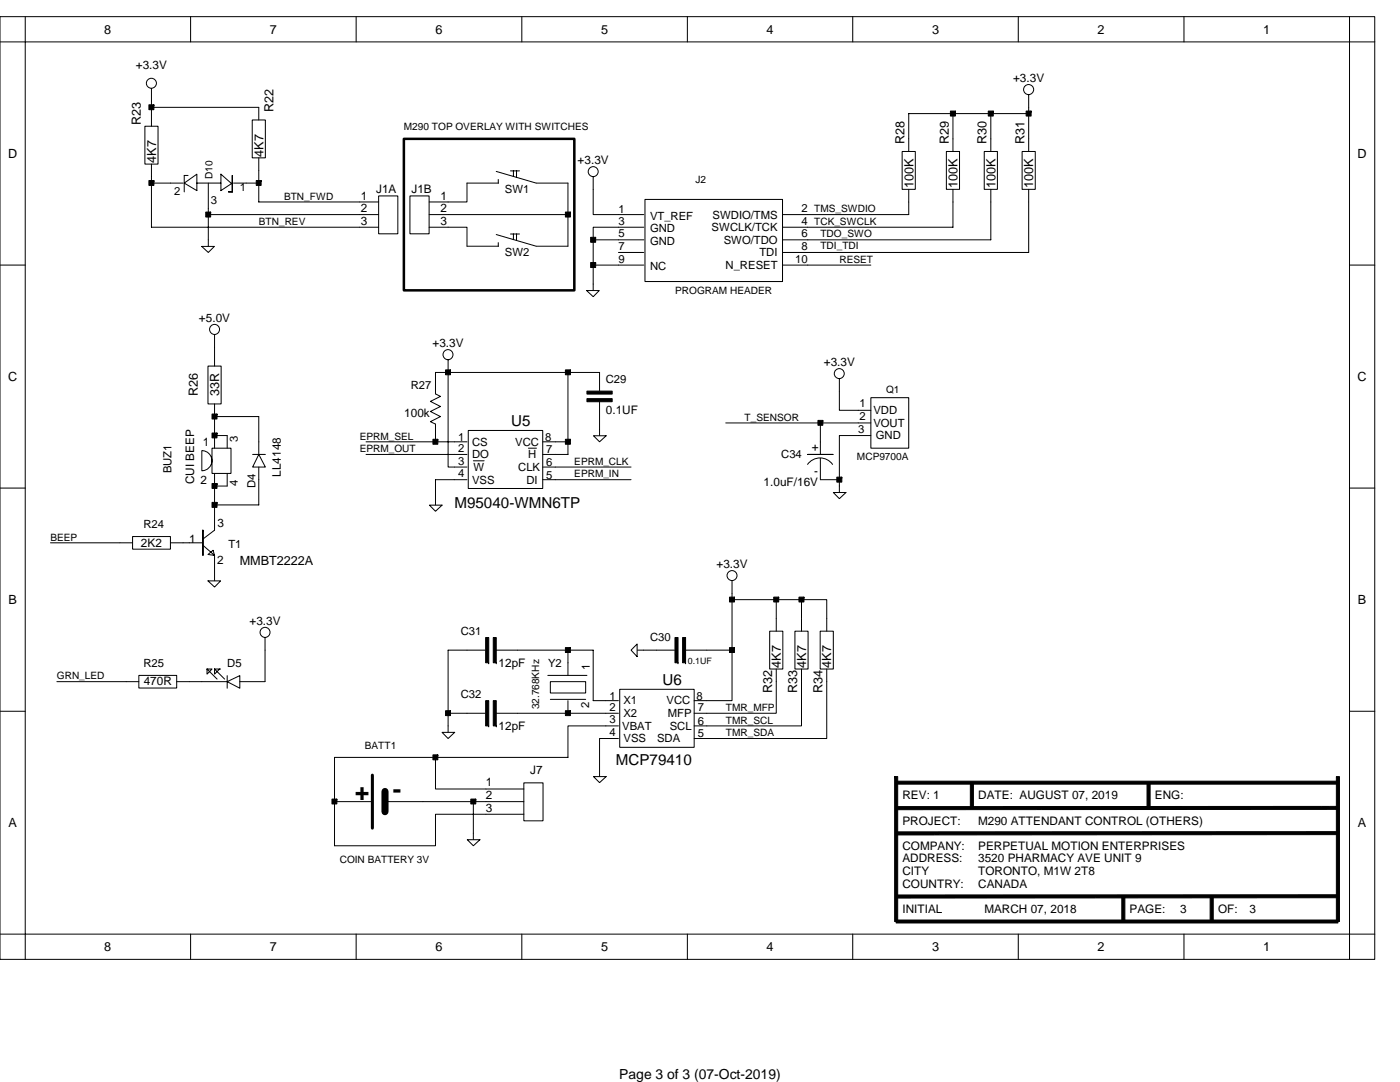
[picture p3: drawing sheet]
<svg xmlns="http://www.w3.org/2000/svg" width="279mm" height="216mm" viewBox="0 0 279 216" stroke-linecap="round" stroke-linejoin="round" font-family="sans-serif">
<g fill="none" stroke="#000" stroke-width=".2">
<path d="M0 3.3h274.4v188.1h-274.4zM5 8.4h264.3v178h-264.3zM5 3.3v5.1h-5M30.2 17.6v7.6M38 3.3v5.1M71.1 3.3v5.1M104.1 3.3v5.1M137.2 3.3v5.1M170.2 3.3v5.1M203.2 3.3v5.1M205.3 18.9v11.3M236.3 3.3v5.1"/>
<path d="M269.3 3.3v5.1h5.1M28.9 25.2h2.6v7.5h-2.6zM30.2 21.4h21.4v2.5M30.2 32.7v12.6h45.4M30.2 36.5h6.3M36.8 36.5l2.5-1.7v3.2zM37.5 35h-.7v3.3M39.3 36.5h4.8M41.6 36.5v12.6M46.1 36.5l-2-1.7v3.2l2.3-1.5M46.4 35v3.3h-.8M46.6 36.5h5"/>
<path d="M50.3 23.9h2.7v7.6h-2.7zM51.6 31.5v8.8h24M75.6 39.1h3.8v7.6h-3.8zM81.8 39.1h3.8v7.6h-3.8zM99 34.2l8 2.3M99.4 35.8v.7M99.5 36.5h-6.3v3.8h-7.6M101.9 34.1h1.8M102.5 34.1v1.1M103.1 34.1v1.2M107.1 36.5h6.2v12.6h-6.2M118.4 35.3v7.5h10.1"/>
<path d="M128.7 39.8h27.5v16.4h-27.5zM180 30.2h2.7v7.6h-2.7zM181.4 37.8v5h-25.2M188.9 30.2h2.6v7.6h-2.6zM190.2 37.8v7.5h-34M190.2 22.7v7.5M196.4 30.2h2.7v7.6h-2.7zM197.7 37.8v10.1h-41.5M197.7 22.7v7.5M204 30.2h2.6v7.6h-2.6zM205.3 37.8v12.6h-49.1M205.3 22.7h-23.9v7.5"/>
<path d="M0 52.9h5M40.3 49.2h2.5l-1.2 1.2zM41.6 42.8h34M85.6 45.3h7.6v3.8h6.3M85.6 42.8h27.7M99 46.8l8 2.3M99.4 48.4v.7M101.9 46.7h1.8M102.5 46.7v1.1M103.1 46.7v1.2M117.1 58h2.5l-1.2 1.2zM118.4 52.9h10.1"/>
<path d="M118.4 47.9h10.1M123.4 50.4h5.1M128.5 45.3h-10.1v12.6M156.2 52.9h17.6M269.3 52.9h5.1M41.5 73h2.6v7.6h-2.6zM42.8 66.8v6.2M89.4 71.8v21.4h3.8M113.3 74.3v16.4h-5M119.7 77.9v-3.6h-32.8v4.3l1 .5-2 1 2 1-2 1 2 1-2 1 1 .5v3.6M167.5 75.6v6.3h6.3M173.8 79.4h7.6v10h-7.6z"/>
<path d="M0 97.4h5M40.3 89.9a2.01 2.01 0 0 1 2 2 2.01 2.01 0 0 1-2 2zM42.3 89.4h3.8v5.1h-3.8zM42.8 94.5v11.3l-2.3 1.7M42.8 86.9h2.5v2.5M42.8 80.6v8.8M42.8 83.1h8.8v7.6M45.3 94.5v2.5h-2.5M50.4 90.7h2.6M51.6 90.7l1.4 2.5h-2.6zM51.6 93.2v7.6h-8.8M73 90.7h20.2"/>
<path d="M73 88.2h20.2M93.2 95.7h-6.3v5.1M93.5 85.9h14.8v11.6h-14.8zM94.5 91.9h2.1M105.5 89.4h1.6M108.3 88.2h5M108.3 93.2h17.6M108.3 95.7h17.6M118.4 87h2.6l-1.3 1.2zM119.7 80.1v6.8M144.8 84.4h29M161.2 92.7a3.1 3.1 0 0 1 5 0"/>
<path d="M161.2 90.7h5M163.7 91.4v4.3h3.8M163.7 84.4v6.3M166.3 98.3h2.5l-1.3 1.2zM173.8 86.9h-6.3v11.3M269.3 97.4h5.1M10.1 108.3h16.4M26.5 107.1h7.5v2.5h-7.5zM34 108.3h6.3M40.5 108.8l2.3 2v5.1M41.5 110.6l1-.8 .3 1zM41.5 115.9h2.5l-1.2 1.2z"/>
<path d="M85.7 100.8h2.5l-1.3 1.2zM146.1 115.9v23.9h-7.6M146.1 119.7h18.9v6.2M154.9 119.7v6.2M160 119.7v6.2M11.3 136h16.4M27.7 134.8h7.6v2.5h-7.6zM35.3 136h10M41.3 133.5h1l-1 1zM41.3 133.5l2 2M42.8 133.5v1l1-1M42.8 133.5l2 2"/>
<path d="M42.8 133.5h1.2M45.3 136l2.6-1.2v2.5zM45.3 134.8v2.5M52.9 127.2v8.8h-5M96.8 129.7h-7.4v16.4M99 129.7h19.4v10.1h5M109.3 134.8h7.8M109.8 136h7.1v2.3h-7.1zM109.8 139.6h7.1M113.3 129.7v5.1M113.3 139.8v2.5M123.7 137.5h14.8v11.6h-14.8z"/>
<path d="M127.1 128.5v2.5l-1.2-1.3zM127.2 129.7h7.4M136.8 129.7h9.3M153.6 125.9h2.6v7.6h-2.6zM154.9 133.5v8.8h-16.4M158.6 125.9h2.7v7.6h-2.7zM160 133.5v11.3h-21.5M163.7 125.9h2.6v7.6h-2.6zM165 133.5v13.9h-26.5M0 141.9h5M66.8 160h7.5M76.8 160h27.7"/>
<path d="M86.9 151.1v6.3h17.6M88.2 146.1h2.5l-1.3 1.3zM89.4 142.3h7.4M94.5 160v7.5M99 142.3h24.4M104.5 156.2h3.9v7.6h-3.9zM118.4 155h2.6l-1.3 1.2zM123.4 144.8h-10.1v6.3h-46.5v17.7h20.1v-6.3h17.6M123.4 147.4h-3.7v7.5M269.3 141.9h5.1M93.3 167.6h2.5l-1.3 1.2zM0 186.4h5v5"/>
<path d="M38 186.4v5M71.1 186.4v5M104.1 186.4v5M137.2 186.4v5M170.2 186.4v5M203.2 186.4v5M236.3 186.4v5M274.4 186.4h-5.1v5"/>
<circle cx="30.2" cy="16.6" r="1"/>
<circle cx="205.3" cy="17.9" r="1.01"/>
<circle cx="118.4" cy="34.2" r=".99"/>
<circle cx="42.8" cy="65.7" r="1"/>
<circle cx="89.4" cy="70.8" r="1"/>
<circle cx="167.5" cy="74.5" r=".99"/>
<circle cx="146.1" cy="114.8" r=".99"/>
<circle cx="52.9" cy="126.2" r="1"/>
</g>
<g fill="#000" stroke="#000" stroke-width=".2">
<path d="M29.7 20.9v1h1v-1z" fill-rule="evenodd"/>
<path d="M29.7 36v1h1v-1z" fill-rule="evenodd"/>
<path d="M51.1 36v1h1v-1z" fill-rule="evenodd"/>
<path d="M189.7 22.2v1h1v-1z" fill-rule="evenodd"/>
<path d="M197.2 22.2v1h1v-1z" fill-rule="evenodd"/>
<path d="M204.8 22.2v1h1v-1z" fill-rule="evenodd"/>
<path d="M41.1 42.3v1h.9v-1z" fill-rule="evenodd"/>
<path d="M112.8 42.3v1h1v-1z" fill-rule="evenodd"/>
<path d="M117.9 47.3v1h1v-1z" fill-rule="evenodd"/>
<path d="M117.9 52.4v1h1v-1z" fill-rule="evenodd"/>
<path d="M88.9 73.8v1h1v-1z" fill-rule="evenodd"/>
<path d="M112.8 73.8v1h1v-1z" fill-rule="evenodd"/>
<path d="M117.1 78h5.1v.6h-5.1z" fill-rule="evenodd"/>
<path d="M42.3 96.5v1h1v-1z" fill-rule="evenodd"/>
<path d="M42.3 86.4v1h1v-1z" fill-rule="evenodd"/>
<path d="M42.3 82.6v1h1v-1z" fill-rule="evenodd"/>
<path d="M86.4 87.7v.9h1v-.9z" fill-rule="evenodd"/>
<path d="M112.8 87.7v.9h1v-.9z" fill-rule="evenodd"/>
<path d="M117.1 79.5h5.1v.7h-5.1z" fill-rule="evenodd"/>
<path d="M163.2 83.9v1h1v-1z" fill-rule="evenodd"/>
<path d="M167 95.2v1h1v-1z" fill-rule="evenodd"/>
<path d="M40.4 105.8h.2v5h-.2z" fill-rule="evenodd"/>
<path d="M42.3 100.2v1h1v-1z" fill-rule="evenodd"/>
<path d="M96.9 127.2h.6v5h-.6z" fill-rule="evenodd"/>
<path d="M96.9 139.8h.6v5h-.6z" fill-rule="evenodd"/>
<path d="M98.4 127.2h.6v5h-.6z" fill-rule="evenodd"/>
<path d="M98.4 139.8h.6v5h-.6z" fill-rule="evenodd"/>
<path d="M112.8 129.2v1h1v-1z" fill-rule="evenodd"/>
<path d="M134.7 127.2h.6v5h-.6z" fill-rule="evenodd"/>
<path d="M136.2 127.2h.6v5h-.6z" fill-rule="evenodd"/>
<path d="M145.6 129.2v1h1v-1z" fill-rule="evenodd"/>
<path d="M145.6 119.1v1h1v-1z" fill-rule="evenodd"/>
<path d="M154.4 119.1v1h1v-1z" fill-rule="evenodd"/>
<path d="M159.4 119.1v1h1v-1z" fill-rule="evenodd"/>
<path d="M86.4 150.6v1h1v-1z" fill-rule="evenodd"/>
<path d="M88.9 141.8v1h1v-1z" fill-rule="evenodd"/>
<path d="M112.8 141.8v1h1v-1z" fill-rule="evenodd"/>
<path d="M266.7 155v28.9h.6v-28.9z" fill-rule="evenodd"/>
<path d="M178.8 155.9h88.2v.6h-88.2z" fill-rule="evenodd"/>
<path d="M66.3 159.4v1h.9v-1z" fill-rule="evenodd"/>
<path d="M94 159.4v1h1v-1z" fill-rule="evenodd"/>
<path d="M178.8 178.6l88.2-.1v.6l-88.2 .1z" fill-rule="evenodd"/>
<path d="M178.8 166l88.2-.1v.6l-88.2 .1z" fill-rule="evenodd"/>
<path d="M178.8 161l88.2-.1v.6l-88.2 .1z" fill-rule="evenodd"/>
<path d="M193.7 156.2h.6v5.1h-.6z" fill-rule="evenodd"/>
<path d="M228.9 156.2h.6v5.1h-.6z" fill-rule="evenodd"/>
<path d="M178.5 155h.7v28.9h-.7z" fill-rule="evenodd"/>
<path d="M178.8 183.6h88.2v.6h-88.2z" fill-rule="evenodd"/>
<path d="M223.9 178.9h.6v5h-.6z" fill-rule="evenodd"/>
<path d="M241.5 178.9h.6v5h-.6z" fill-rule="evenodd"/>
</g>
<path d="M76.8 157.9v4.1" fill="none" stroke="#000" stroke-width="1.4"/>
<path d="M74.3 154.7v10.5" fill="none" stroke="#000" stroke-width=".6"/>
<path d="M80.6 27.7h34v30.2h-34z" fill="none" stroke="#000" stroke-width=".5"/>
<g font-size="5">
<text x="70.8" y="159.7">+</text>
<text x="78.4" y="159.2">-</text>
</g>
<g font-size="3">
<text x="102" y="85">U5</text>
<text x="90.7" y="101.4">M95040-WMN6TP</text>
<text x="132.2" y="136.6">U6</text>
<text x="122.9" y="152.7">MCP79410</text>
</g>
<text font-size="2.8" x="123.6" y="215.3">Page 3 of 3 (07-Oct-2019)</text>
<g font-size="2.5">
<text x="20.8" y="6.7">8</text>
<text x="53.9" y="6.7">7</text>
<text x="86.9" y="6.7">6</text>
<text x="120" y="6.7">5</text>
<text x="153" y="6.7">4</text>
<text x="186" y="6.7">3</text>
<text x="219.1" y="6.7">2</text>
<text x="252.1" y="6.7">1</text>
<text x="54.6" y="22.4" transform="rotate(-90 54.6 22.4)">R22</text>
<text x="28.1" y="24.9" transform="rotate(-90 28.1 24.9)">R23</text>
<text x="180.5" y="28.7" transform="rotate(-90 180.5 28.7)">R28</text>
<text x="189.3" y="28.7" transform="rotate(-90 189.3 28.7)">R29</text>
<text x="196.9" y="28.7" transform="rotate(-90 196.9 28.7)">R30</text>
<text x="204.4" y="28.7" transform="rotate(-90 204.4 28.7)">R31</text>
<text x="1.6" y="31.5">D</text>
<text x="31.1" y="32.5" transform="rotate(-90 31.1 32.5)">4K7</text>
<text x="52.6" y="31.2" transform="rotate(-90 52.6 31.2)">4K7</text>
<text x="270.9" y="31.5">D</text>
<text x="182.3" y="37.5" transform="rotate(-90 182.3 37.5)">100K</text>
<text x="191.1" y="37.5" transform="rotate(-90 191.1 37.5)">100K</text>
<text x="198.6" y="37.5" transform="rotate(-90 198.6 37.5)">100K</text>
<text x="206.2" y="37.5" transform="rotate(-90 206.2 37.5)">100K</text>
<text x="1.6" y="76">C</text>
<text x="270.9" y="76">C</text>
<text x="39.5" y="79.1" transform="rotate(-90 39.5 79.1)">R26</text>
<text x="43.8" y="79.1" transform="rotate(-90 43.8 79.1)">33R</text>
<text x="47.9" y="112.8">MMBT2222A</text>
<text x="1.7" y="120.5">B</text>
<text x="271" y="120.5">B</text>
<text x="155.8" y="133.2" transform="rotate(-90 155.8 133.2)">4K7</text>
<text x="160.9" y="133.2" transform="rotate(-90 160.9 133.2)">4K7</text>
<text x="165.9" y="133.2" transform="rotate(-90 165.9 133.2)">4K7</text>
<text x="154.1" y="138.3" transform="rotate(-90 154.1 138.3)">R32</text>
<text x="159.1" y="138.3" transform="rotate(-90 159.1 138.3)">R33</text>
<text x="164.1" y="138.3" transform="rotate(-90 164.1 138.3)">R34</text>
<text x="1.7" y="165">A</text>
<text x="271" y="165">A</text>
<text x="20.8" y="189.8">8</text>
<text x="53.9" y="189.8">7</text>
<text x="86.9" y="189.8">6</text>
<text x="120" y="189.8">5</text>
<text x="153" y="189.8">4</text>
<text x="186" y="189.8">3</text>
<text x="219.1" y="189.8">2</text>
<text x="252.1" y="189.8">1</text>
</g>
<g font-size="2.3">
<text x="27.1" y="13.8">+3.3V</text>
<text x="202.2" y="16.4">+3.3V</text>
<text x="115.3" y="32.7">+3.3V</text>
<text x="34.8" y="38.9">2</text>
<text x="42.1" y="40.7">3</text>
<text x="47.9" y="38.2">1</text>
<text x="72" y="39.9">1</text>
<text x="75.1" y="38.6">J1A</text>
<text x="82.1" y="38.6">J1B</text>
<text x="87.9" y="39.9">1</text>
<text x="100.8" y="38.6">SW1</text>
<text x="72" y="42.3">2</text>
<text x="72" y="44.8">3</text>
<text x="87.9" y="42.3">2</text>
<text x="87.9" y="44.8">3</text>
<text x="123.4" y="42.5">1</text>
<text x="123.4" y="44.9">3</text>
<text x="123.4" y="47.4">5</text>
<text x="129.7" y="43.8">VT_REF</text>
<text x="129.7" y="46.4">GND</text>
<text x="142" y="46.1">SWCLK/TCK</text>
<text x="142.2" y="43.6">SWDIO/TMS</text>
<text x="160" y="47.4">6</text>
<text x="160" y="44.9">4 TCK_SWCLK</text>
<text x="160" y="42.3">2 TMS_SWDIO</text>
<text x="100.8" y="51.2">SW2</text>
<text x="123.4" y="49.9">7</text>
<text x="123.4" y="52.4">9</text>
<text x="129.7" y="48.9">GND</text>
<text x="129.7" y="53.9">NC</text>
<text x="144.4" y="48.6">SWO/TDO</text>
<text x="144.8" y="53.7">N_RESET</text>
<text x="151.6" y="51.2">TDI</text>
<text x="158.7" y="52.4">10</text>
<text x="160" y="49.9">8</text>
<text x="39.7" y="64.2">+5.0V</text>
<text x="86.3" y="69.3">+3.3V</text>
<text x="82" y="77.6">R27</text>
<text x="120.9" y="76.3">C29</text>
<text x="164.4" y="73">+3.3V</text>
<text x="80.7" y="83.2">100k</text>
<text x="120.9" y="82.7">0.1UF</text>
<text x="171.5" y="81.3">1</text>
<text x="171.5" y="83.8">2</text>
<text x="174.3" y="82.6">VDD</text>
<text x="40.5" y="89">1</text>
<text x="47.4" y="88.2" transform="rotate(-90 47.4 88.2)">3</text>
<text x="91.4" y="88">1</text>
<text x="94.2" y="88.9">CS</text>
<text x="102.8" y="88.9">VCC</text>
<text x="108.8" y="88">8</text>
<text x="162" y="90">+</text>
<text x="171.3" y="86.4">3</text>
<text x="174.3" y="85.2">VOUT</text>
<text x="174.8" y="87.7">GND</text>
<text x="34.2" y="94.5" transform="rotate(-90 34.2 94.5)">BUZ1</text>
<text x="56.1" y="95.1" transform="rotate(-90 56.1 95.1)">LL4148</text>
<text x="91.4" y="90.2">2</text>
<text x="91.4" y="92.7">3</text>
<text x="91.4" y="95.2">4</text>
<text x="94.2" y="91.5">DO</text>
<text x="94.5" y="94">W</text>
<text x="103.4" y="94">CLK</text>
<text x="105.4" y="91.5">H</text>
<text x="109" y="95.5">5</text>
<text x="109" y="93">6</text>
<text x="109" y="90.4">7</text>
<text x="155.9" y="91.5">C34</text>
<text x="162.5" y="94.7">-</text>
<text x="38.7" y="96.7" transform="rotate(-90 38.7 96.7)">CUI BEEP</text>
<text x="40" y="96.5">2</text>
<text x="47.4" y="97" transform="rotate(-90 47.4 97)">4</text>
<text x="51" y="97.3" transform="rotate(-90 51 97.3)">D4</text>
<text x="94.2" y="96.5">VSS</text>
<text x="105.1" y="96.5">DI</text>
<text x="152.4" y="97">1.0uF/16V</text>
<text x="28.6" y="105.3">R24</text>
<text x="43.4" y="105.1">3</text>
<text x="28.1" y="109.1">2K2</text>
<text x="37.8" y="108.4">1</text>
<text x="43.4" y="112.6">2</text>
<text x="45.6" y="109.3">T1</text>
<text x="143" y="113.3">+3.3V</text>
<text x="49.8" y="124.7">+3.3V</text>
<text x="91.9" y="126.7">C31</text>
<text x="129.7" y="128">C30</text>
<text x="28.6" y="133">R25</text>
<text x="28.7" y="136.8">470R</text>
<text x="45.3" y="133">D5</text>
<text x="99.5" y="133.1">12pF</text>
<text x="109.4" y="133">Y2</text>
<text x="117.7" y="133.8" transform="rotate(-90 117.7 133.8)">1</text>
<text x="91.9" y="139.3">C32</text>
<text x="117.6" y="141.3" transform="rotate(-90 117.6 141.3)">2</text>
<text x="121.7" y="139.6">1</text>
<text x="121.7" y="141.8">2</text>
<text x="124.4" y="140.6">X1</text>
<text x="124.4" y="143.1">X2</text>
<text x="133" y="140.6">VCC</text>
<text x="133.3" y="143.1">MFP</text>
<text x="139" y="139.6">8</text>
<text x="139.3" y="141.8">7</text>
<text x="99.5" y="145.7">12pF</text>
<text x="121.7" y="144.4">3</text>
<text x="121.7" y="146.9">4</text>
<text x="124.2" y="145.6">VBAT</text>
<text x="124.4" y="148.1">VSS</text>
<text x="131.1" y="148.1">SDA</text>
<text x="133.6" y="145.6">SCL</text>
<text x="139.3" y="147.1">5</text>
<text x="139.3" y="144.6">6</text>
<text x="105.8" y="154.5">J7</text>
<text x="97" y="156.9">1</text>
<text x="97" y="159.4">2</text>
<text x="97" y="162">3</text>
<text x="180.1" y="159.5">REV: 1</text>
<text x="195.2" y="159.5">DATE: AUGUST 07, 2019</text>
<text x="230.5" y="159.5">ENG:</text>
<text x="180.1" y="164.5">PROJECT:</text>
<text x="195.2" y="164.5">M290 ATTENDANT CONTROL (OTHERS)</text>
<text x="180.1" y="169.6">COMPANY:</text>
<text x="180.1" y="172.1">ADDRESS:</text>
<text x="195.2" y="169.6">PERPETUAL MOTION ENTERPRISES</text>
<text x="195.2" y="172.1">3520 PHARMACY AVE UNIT 9</text>
<text x="180.1" y="177.1">COUNTRY:</text>
<text x="180.1" y="174.6">CITY</text>
<text x="195.2" y="174.6">TORONTO, M1W 2T8</text>
<text x="195.2" y="177.1">CANADA</text>
<text x="180.1" y="182.2">INITIAL</text>
<text x="196.5" y="182.2">MARCH 07, 2018</text>
<text x="225.4" y="182.2">PAGE:</text>
<text x="235.5" y="182.2">3</text>
<text x="243.1" y="182.2">OF:</text>
<text x="249.4" y="182.2">3</text>
</g>
<g font-size="2">
<text x="80.6" y="26">M290 TOP OVERLAY WITH SWITCHES</text>
<text x="42.4" y="35.7" transform="rotate(-90 42.4 35.7)">D10</text>
<text x="56.7" y="39.9">BTN_FWD</text>
<text x="138.8" y="36.6">J2</text>
<text x="51.6" y="44.9">BTN_REV</text>
<text x="163.7" y="47.3">TDO_SWO</text>
<text x="163.7" y="49.8">TDI_TDI</text>
<text x="167.5" y="52.5">RESET</text>
<text x="134.8" y="58.8">PROGRAM HEADER</text>
<text x="148.6" y="83.9">T_SENSOR</text>
<text x="176.8" y="78.4">Q1</text>
<text x="71.8" y="87.7">EPRM_SEL</text>
<text x="71.8" y="90.2">EPRM_OUT</text>
<text x="114.6" y="95.3">EPRM_IN</text>
<text x="114.6" y="92.8">EPRM_CLK</text>
<text x="171" y="91.7">MCP9700A</text>
<text x="10.1" y="107.9">BEEP</text>
<text x="11.3" y="135.6">GRN_LED</text>
<text x="107.6" y="141.6" transform="rotate(-90 107.6 141.6)">32.768KHz</text>
<text x="144.8" y="141.9">TMR_MFP</text>
<text x="72.8" y="149.4">BATT1</text>
<text x="144.8" y="144.4">TMR_SCL</text>
<text x="144.8" y="146.9">TMR_SDA</text>
<text x="67.8" y="172.1">COIN BATTERY 3V</text>
</g>
<text font-size="1.8" x="137.3" y="132.5">0.1UF</text>
</svg>
